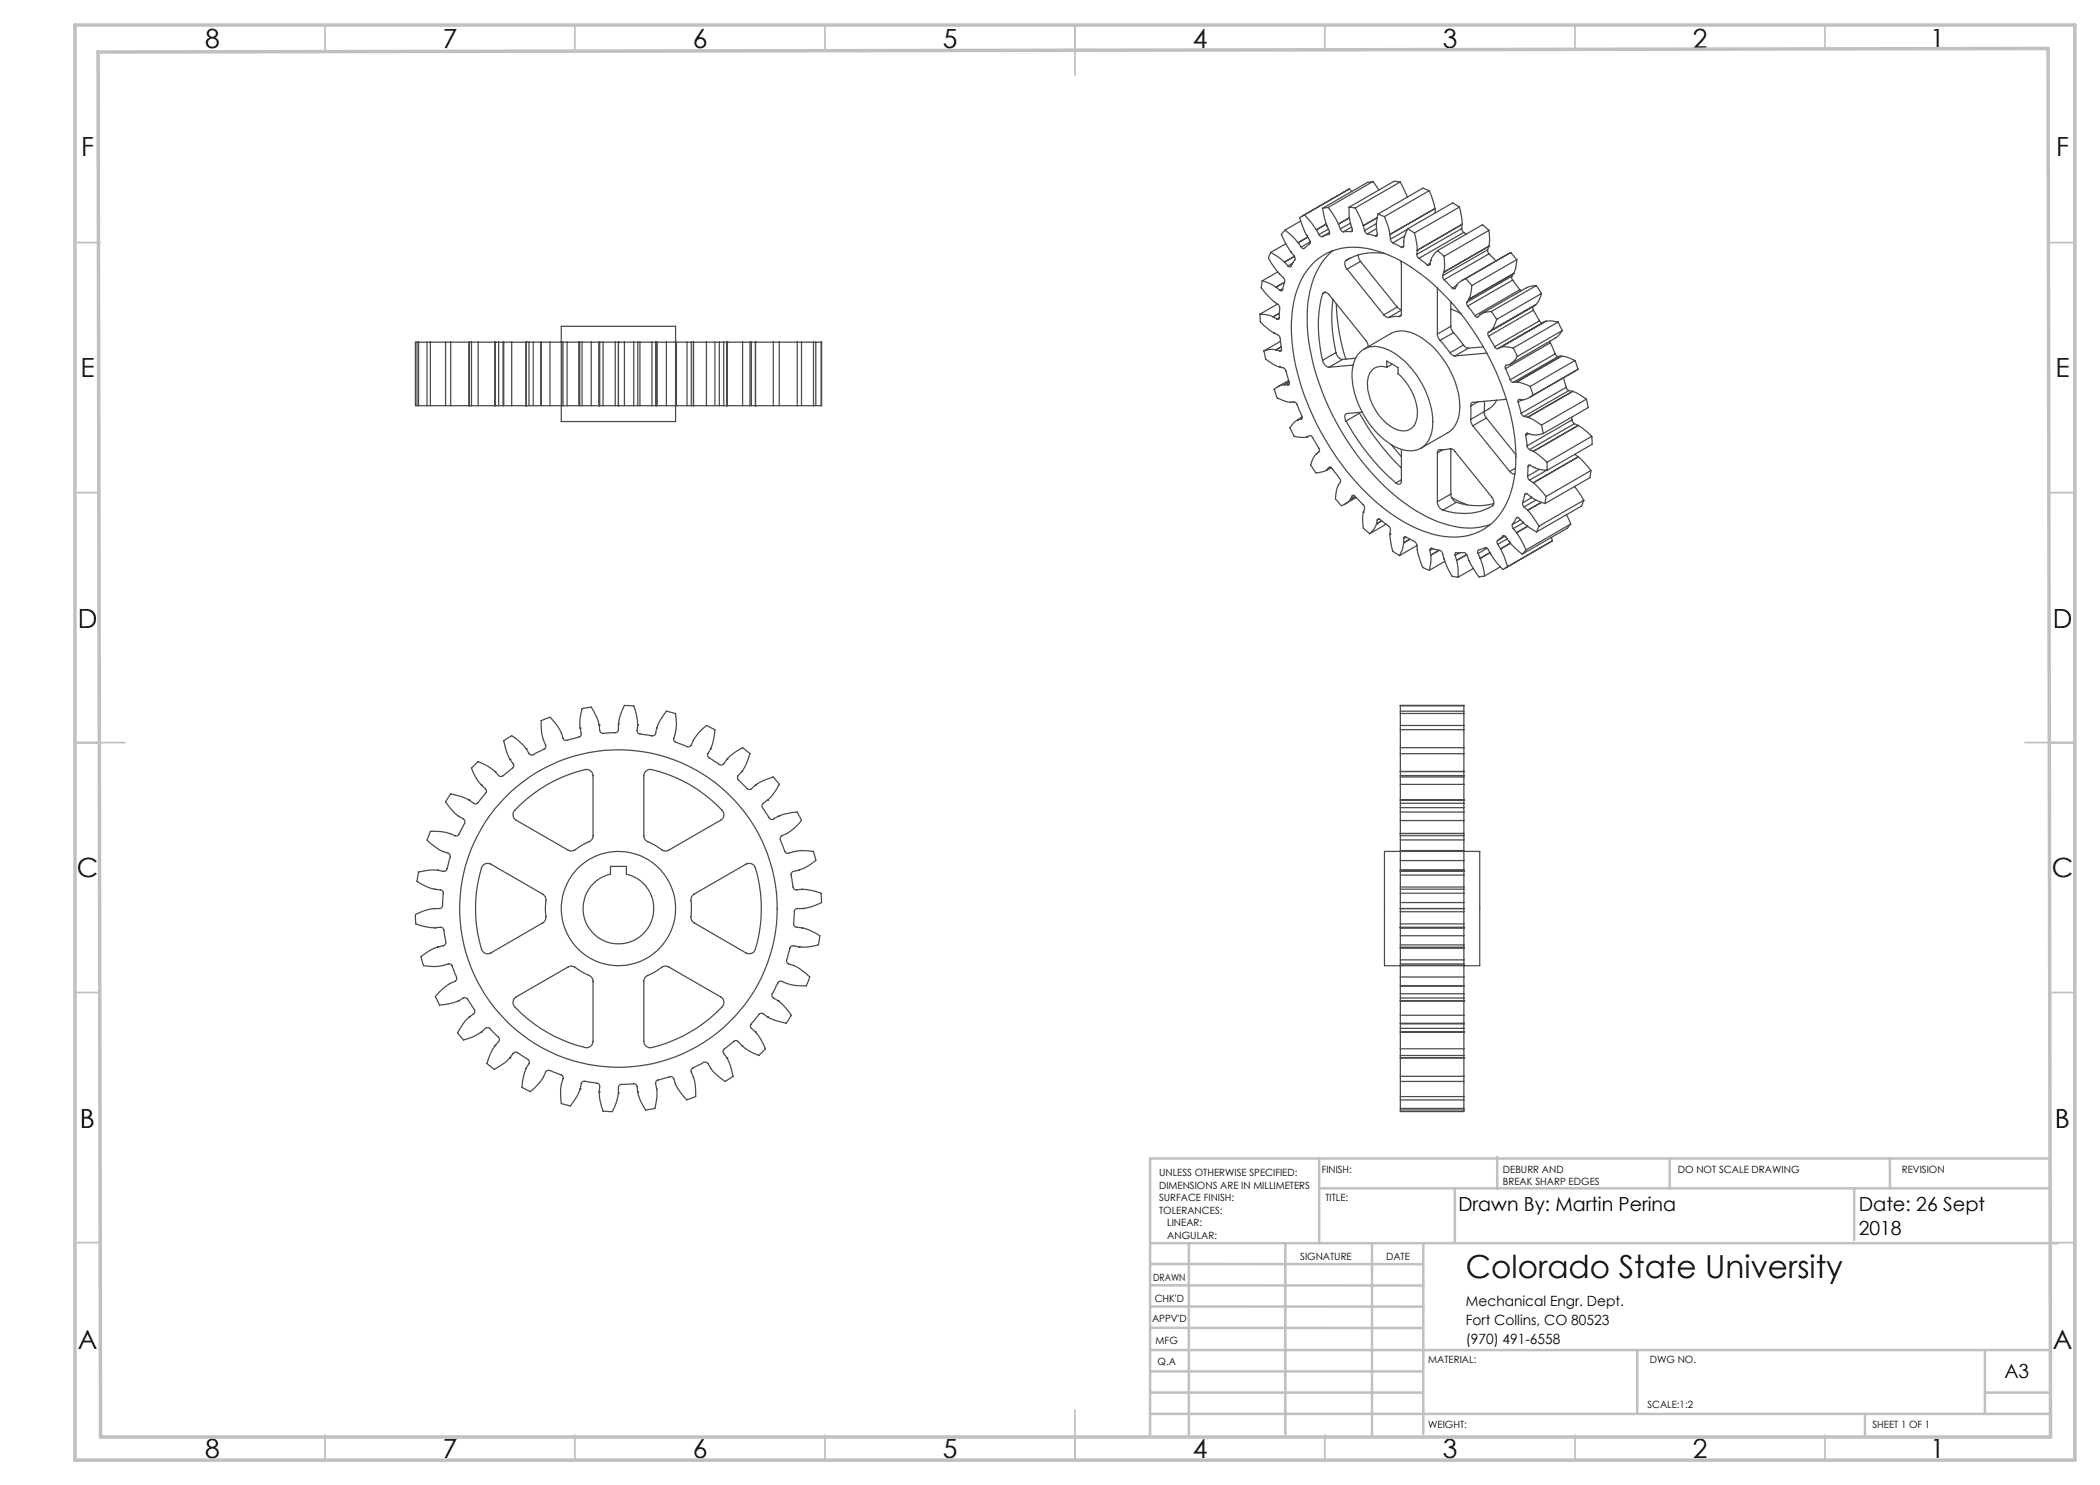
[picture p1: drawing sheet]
<svg xmlns="http://www.w3.org/2000/svg" width="420mm" height="297mm" viewBox="0 0 420 297" stroke-linecap="round" stroke-linejoin="round" font-family="sans-serif">
<g fill="none" stroke="#c0c0c0" stroke-width=".35">
<path d="M65 5v5M115 5v5M165 5v5M215 5v10M265 5v5M315 5v5M365 5v5M15 48.5h5M410 48.5h5M15 98.5h5M410 98.5h5M15 148.5h10"/>
<path d="M405 148.5h10M15 198.5h5M410 198.5h5M15 248.5h5M410 248.5h5M65 287v5M115 287v5M165 287v5M215 282v10M265 287v5M315 287v5M365 287v5"/>
</g>
<g fill="none" stroke="#c0c0c0" stroke-width=".5">
<path d="M263.8 231.7v16.9M263.8 237.7h146.2M291 237.7v10.9M299.4 231.3v6.4M333.9 231.7v6M370.8 237.7v10.3M378 231.7v6M410 231.7h-180v55.2M230.1 248.6h181.4M230.1 257.1h54.6M230.1 252.8h54.6M237.8 248.8v38.2"/>
<path d="M257.1 248.6v38.2M274.4 248.8v38.2M284.7 248.6v38.2M230 278.5h54.6M230 274.3h54.6M230 270h180M230 265.6h54.7M230.1 261.3h54.6M327.4 270v12.8M397 278.5h13M397 270v12.8M230 282.8h180"/>
<path d="M373 282.8v4.2"/>
</g>
<path d="M15 5h400v287h-400zM19.6 10.4l390-.7 .5 277.7h-390z" fill="none" stroke="#c0c0c0" stroke-width=".7"/>
<g fill="none" stroke="#4b4b4b" stroke-width=".25">
<path d="M269.9 37.8l-9.5 5.4M269.9 37.8l-9 5.2M269.9 37.8l.4 .5M274.6 36.3l1.2 1.7M274.6 36.3l-1.1 .2-9 5.2M274.6 36.3l-9 5.2M280 36.4l1.5 3M280 36.4l-1.2-.1-9 5.1M280 36.4l-9 5.2M285.9 38.1l1.1 3.6M285.9 38.1l-1.3-.5-9 5.2M285.9 38.1l-9 5.2"/>
<path d="M252.4 56.2l-.2 1.4 1.4 1.6 1.2 1.1M252.4 56.2l1.6 .5 1.2 .7M254.1 50.5l-.4 1.1 1.1 1.9 1.1 1.3M254.1 50.5l1.6 .9 1.2 1M255.2 57.4h.1M255.2 57.4l.8 .7M255.6 54.4l-3.2 1.8M255.9 54.8l.9 .9a1.33 1.33 0 0 1-.1 1.4l-.1 .4a.44 .44 0 0 1-.1 .5 .44 .44 0 0 1-.4 .2l-.1-.1M255.9 54.8h.1M256.5 57.7l-.5 .4M256.9 52.4h.1M256.9 52.4l.7 .8"/>
<path d="M256.9 56.5l-1.7 .9M257 46l-.7 .9 .9 2 .9 1.4M257 46l1.5 1.3 1.1 1.2M257.2 48.8l-3.1 1.7M258.1 50.3l.8 1.1a.99 .99 0 0 1-.3 1.2l-.2 .3a.41 .41 0 0 1-.3 .5 .41 .41 0 0 1-.5-.2M258.1 50.3h.1M258.6 52.6l-1 .6M258.9 51.3l-2 1.1M259.6 48.5h.1M259.6 48.5l.6 .9M260.1 44.2l-3.1 1.8M260.9 43l-1 .5 1.4 3.6"/>
<path d="M260.9 43l1.4 1.6 1 1.4M261.3 47.1l.7 1a.62 .62 0 0 1-.5 1l-.1 .1a.86 .86 0 0 1-.8 .5l-.4-.3M261.3 47.1h.1M261.5 47.4l-1.9 1.1M262 48.4l-1.8 1M262.6 52.7a12 12 0 0 1 11.7-2.8 32.1 32.1 0 0 1 15.5 10 50.3 50.3 0 0 1 13.3 30.2 19.3 19.3 0 0 1-3.9 13.7 11.8 11.8 0 0 1-11.5 3.3 31.4 31.4 0 0 1-15.5-9.6 51.6 51.6 0 0 1-13.8-28.7 22.7 22.7 0 0 1 2.4-13.8zM263.3 46h.1M263.3 46l.5 .9M263.8 46.9l.3 .4h.3M264.5 41.7l.4 1.9 .5 1.6M264.5 58.8a.62 .62 0 0 1 .6-.4 .62 .62 0 0 1 .5 .3l7.6 9.4 .4 .8v.5M264.5 58.8a26.3 26.3 0 0 0 0 13.3"/>
<path d="M265.1 58.5l-.6 .3M265.3 44.8l-2 1.2M265.4 45.2l.5 1.2-.2 .4M265.4 45.2h.1M265.6 41.5l-1.1 .2M265.6 41.5l1.3 1.8 .8 1.5M265.7 45.8l-1.9 1.1M265.7 46.8l-1.3 .5M265.9 46.8h-.2M265.9 46.5l-1.5 .8M266.5 50.2a15.6 15.6 0 0 0-4.9 10.3 40.7 40.7 0 0 0 4.1 20.9 49 49 0 0 0 17.3 20.7 19.5 19.5 0 0 0 12.9 3.3l2.2-.5M266.6 59.9a29 29 0 0 0 .6 10.6"/>
<path d="M267.7 44.8h.1M267.7 44.8l.4 1M267.7 44.8l2.2-1.3-2.2 1.3M268.1 45.8l.2 .4 .4 .2M269.2 52.1a1.27 1.27 0 0 0 .2 1.7M269.4 53.8l7.4 9.2M269.8 41.4a18.1 18.1 0 0 0 .6 4.8l-.2 .1M269.8 41.4l1.2 .2M270 51.6l-.8 .5M270.1 44.6l-2 1.2M270.2 46.3l-1.5 .1M270.3 45.4l-1.6 1"/>
<path d="M270.4 46.2l-.2 .1M271 41.6l1.1 2 .6 1.5M271.7 51v.5l.4 .8M272.1 52.3l-2.7 1.5M272.1 52.3l7.3 9.1M272.7 45.1v.1M272.7 45.2l.2 .9M272.7 45.1l2.7-1.6-2.7 1.7M272.9 46.1l.3 .5 .3 .2M273.5 46.8l1.6 .4M275.3 44.7l-2.4 1.4M275.3 45.7l-1.8 1.1"/>
<path d="M275.4 47l-.3 .2M275.6 42.8a10.5 10.5 0 0 0-.2 4.3l-.3 .1M275.6 42.8l1.3 .5M276.9 43.3l.7 2 .4 1.6M277 50.7a11.4 11.4 0 0 0-7.8 1.4M278 46.9h.1M278 46.9l.1 .9M278.1 47.8l.1 .4 .4 .4M278.6 48.6l1.7 .9M280.1 52.2l.2 .7v9.7a.56 .56 0 0 1-.5 .7M280.7 49.2a.28 .28 0 0 1-.1 .3 .28 .28 0 0 1-.3 0M280.7 49.2l-.4 .3"/>
<path d="M281 47.2l-2.4 1.4M281.5 45.9l-3.4 1.9M281.6 45.8l-.8 1.9-.1 1.5M281.6 45.8l1.3 .8M282.9 46.6l.6 3.5M283.4 50.9l.1 .4 .3 .4M283.5 50.1h.1M283.5 50.1l-.1 .8M283.8 51.7l1.7 1.3M286 52.6l-.5 .4M286.1 52.1l-.1 .8a.3 .3 0 0 1-.2 .2 .3 .3 0 0 1-.3-.1M286.1 52.1h.1"/>
<path d="M287 41.7h.1M287 41.7l-9 5.2M287 41.7l.1 .9M287.5 57.6v9.2M287.5 50.1a4.1 4.1 0 0 0-1.4 2M287.5 50.1l1.3 1.2M288.5 55.1l.1 .6 .2 .2M288.8 54.4h.1M288.8 54.4l-.3 .7M288.8 51.3l.1 1.8-.1 1.3M288.8 55.9l1.6 1.7M291.3 57.1l-.9 .5"/>
<path d="M291.9 41.4l.6 3.5M291.9 41.4l-1.4-.8-8.9 5.2M291.9 41.4l-9 5.2M292.3 45.7l.4 .8M292.3 45.7l-8.9 5.2M292.4 44.9h.1M292.4 44.9l-8.9 5.2M292.4 44.9l-.1 .8M292.5 44.9l-9 5.2M292.7 46.5l.5 .3M292.7 46.5l-8.9 5.2M293.2 55.7a3.8 3.8 0 0 0-2.3 2.1l-.5-.2"/>
<path d="M293.2 55.7l1.2 1.4M293.8 59.9h.1M293.8 59.9l-.4 .5M294.4 57.1a6.6 6.6 0 0 1-.6 2.8M297.5 49.9l.1 .6 .2 .3M297.5 49.9l-9 5.2M297.8 46.1l-1.3-1.2-9 5.2M297.8 46.1l.1 1.8-.1 1.3M297.8 49.2h.1M297.8 46.1l-9 5.2M297.8 49.2l-9 5.2M297.8 49.2l-.3 .7"/>
<path d="M297.8 50.8l1.4 1.4M297.8 50.8l-9 5.1M302.2 50.5l1.2 1.4M302.2 50.5l-9.8 5.6M302.2 50.5l-9 5.2M302.4 55.2l-.1 .3 .2 .5M302.4 55.2l-9 5.2M302.5 56l1.5 2M302.5 56l-9 5.2M302.8 54.7h.1M302.8 54.7l-9 5.2M302.8 54.7l-.4 .5"/>
<path d="M303.4 51.9a6.6 6.6 0 0 1-.6 2.8M303.4 51.9l-9 5.2M304 58l.2 .2M304 58l-9 5.1M305.3 57.6l-9 5.2M307.3 57.1l1 1.6M307.3 57.1a3.6 3.6 0 0 0-2 .5M307.3 57.1l-9 5.2M308.3 58.7a4.2 4.2 0 0 1-1.1 2.2M308.3 58.7l-9 5.2M83.3 68.4h-.2v12.7h.2M83.7 68.4h1.6"/>
<path d="M83.7 68.4h-.3v12.7h.3M83.7 68.4v12.7M86.1 68.4h2.9M86.1 68.4h-.7v12.7h.7M86.1 68.4v12.7M90.1 68.4h-1v12.7h1M90.1 68.4h3.7M90.1 68.4v12.7M93.8 68.4h.1M93.8 68.4h.5M93.8 68.4v12.7M94.3 68.4h1.3"/>
<path d="M94.3 68.4v12.7M95.6 68.4h3.4M95.6 68.4v12.7M99 68.4h.1M99 68.4h.7M99 68.4v12.7M99.7 68.4h.9M99.7 68.4v12.7M100.6 68.4h.2M100.6 68.4v12.7M100.8 68.4h1.5M100.8 68.4v12.7"/>
<path d="M102.3 68.4h2.9M102.3 68.4v12.7M105.2 68.4h.1M105.2 68.4v12.7M105.2 68.4h.6M105.8 68.4h.8M105.8 68.4v12.7M106.6 68.4h1.6M106.6 68.4v12.7M110 68.4h2.3M110 68.4h-1.8v12.7h1.8M110 68.4v12.7"/>
<path d="M112.3 68.4v-3.1h22.8v19h-22.8v-3.2M112.3 68.4h.1M112.3 68.4v12.7M112.3 68.4h.3M112.6 68.4h.8M112.6 68.4v12.7M113.4 68.4h2.3M113.4 68.4v12.7M115.7 68.4h.3M115.7 68.4v12.7M116 68.4h.4M116 68.4v12.7"/>
<path d="M116.4 68.4h1.9M116.4 68.4v12.7M118.3 68.4h1.5M118.3 68.4v12.7M119.8 68.4h.1M119.8 68.4v12.7M119.9 68.4h.7M119.9 68.4v12.7M120.6 68.4h2.4M120.6 68.4v12.7M123 68.4h.7M123 68.4v12.7"/>
<path d="M123.7 68.4h1.2M123.7 68.4h.1M123.7 68.4v12.7M124.9 68.4h1.9M124.9 68.4v12.7M126.8 68.4h.7M126.8 68.4v12.7M127.6 68.4h.4M127.6 68.4v12.7M128 68.4h2.4M128 68.4v12.7M130.4 68.4h.7"/>
<path d="M130.4 68.4v12.7M131.1 68.4h.2M131.1 68.4v12.7M131.3 68.4h.1M131.3 68.4v12.7M131.4 68.4h1.9M133.3 68.4h2v12.7h-2M133.3 68.4v12.7M135.4 68.4h2M137.4 68.4h.9M137.4 68.4v12.7M138.3 68.4h.4"/>
<path d="M138.3 68.4v12.7M138.7 68.4h.1M138.7 68.4v12.7M138.7 68.4h2.6M141.3 68.4h1.7M141.3 68.4v12.7M143 68.4h.9M143 68.4v12.7M143.9 68.4h.8M143.9 68.4v12.7M144.7 68.4h.7M144.7 68.4v12.7"/>
<path d="M145.4 68.4h3.1M145.4 68.4h.1M145.4 68.4v12.7M148.5 68.4h1.5M148.5 68.4v12.7M150 68.4h.3M150 68.4v12.7M150.3 68.4h.8M150.3 68.4v12.7M151.1 68.4h3.6M151.1 68.4h.1M151.1 68.4v12.7"/>
<path d="M154.7 68.4h1.2M154.7 68.4v12.7M155.9 68.4h3.6M155.9 68.4v12.7M159.5 68.4h.8v12.7h-.8M159.5 68.4v12.7M160.4 68.4h2.3M162.7 68.4h.5v12.7h-.5M162.7 68.4v12.7M163.3 68.4h.9M164.2 68.4h.1v12.7h-.1M164.2 68.4v12.7"/>
<path d="M252 62.8l.1 1.4a6.7 6.7 0 0 0 2.1 2l.6 .4M252 62.8l1.4 .2 1.2 .4M252.8 70.2l.4 1.7 1.5 1 1.2 .5M254.6 63.4h.1M254.6 63.4l.8 .4M254.6 63.4l1.3-.8-1.3 .8M254.8 66.6l.8 .4 .3 .3 .3 2a.67 .67 0 0 1-.1 .9h-.1M254.8 66.6h.1M254.8 60.3l.9 .7a1.84 1.84 0 0 1 .2 1.6v1M254.8 60.3h.1M255.2 70a4.4 4.4 0 0 0-2.4 .2M255.2 70h.1"/>
<path d="M255.2 70l.8 .2M255.5 60.8l-3.5 2M255.9 63.6a.28 .28 0 0 1-.2 .3 .28 .28 0 0 1-.3-.1M255.9 63.6l-.5 .2M255.9 73.4l.7 .2 .4 .2 .6 1.8a1.36 1.36 0 0 1 .1 1.3l-.1 .1M255.9 73.4h.1M256.1 68.3l-3.3 1.9M256.3 69.4l-1.1 .6M256.3 70l-.3 .2M256.9 76.9a3.8 3.8 0 0 0-2.1 1l.6 1.7 1.6 .6 1.1 .3M256.9 76.9h.1M256.9 76.9l.7 .1"/>
<path d="M257.7 76.1l-2.2 1.3M257.8 76.8l-.2 .2M257.8 76.4l-.9 .5M264.5 72.1a1.64 1.64 0 0 0 1.3 1.3M267.2 70.5a1.64 1.64 0 0 0 1.3 1.4M267.2 70.5l-2.7 1.6M267.3 60.7a39.8 39.8 0 0 0 1.9 11.1M268.5 71.9l-2.7 1.5M270.6 73l-4.8 .4M271.1 71.6l-2.6 .3M272 70.5a4.8 4.8 0 0 1 5.6-.5 17.4 17.4 0 0 1 8.9 15.2 4.7 4.7 0 0 1-3.7 4.9 8.4 8.4 0 0 1-6.5-2.6 18 18 0 0 1-5.9-12.8l.4-2.1a4.8 4.8 0 0 1 1.2-2.1zM272.8 69.8l5.4-3.1a5.5 5.5 0 0 1 5.5 .5 17.5 17.5 0 0 1 8.2 14.9 5.5 5.5 0 0 1-2.3 4.4l-5.4 3.1"/>
<path d="M274.6 73.8l.8-.4a3.1 3.1 0 0 1 2 0v-1.2l2.2 1.3v1.3a10.7 10.7 0 0 1 3.8 8.7 2.88 2.88 0 0 1-4.4 2.3 10.7 10.7 0 0 1-5.5-9.8l.5-1.5zM276.8 63l.4 .4 .5 .1M278.4 72.8l-1 .6M279.4 61.4l.9 .5M279.4 61.4l-2.6 1.6M279.8 63.3h-.8l-1.3 .2M280.2 63l-.4 .3M280.3 62l-2.6 1.5M287.5 66.8l.1 .7 .4 .6M288 68.1l2 2.5M290 70.6a1.11 1.11 0 0 0 1 .6M290.2 65.3v.5l.5 .7"/>
<path d="M290.2 61.8l2 1M290.2 65.3l-2.7 1.5M290.2 60.4v4.9M290.7 66.5l2 2.5M290.7 66.5l-2.7 1.6M292.7 69a1.21 1.21 0 0 0 1 .6M292.7 69l-2.7 1.6M293.4 60.4l-.1 .4 .2 .4M293.5 61.2l1.5 1.9M293.7 69.6l-2.7 1.6M296.7 69.4l-3 .2M297.4 70.6l-6.4 .6"/>
<path d="M297.7 66.5l-.1 .4 .1 .3M297.7 67.2l1.2 2.2M298.2 66.1l-.5 .4M298.2 66.1h.1M298.3 62.3a3.2 3.2 0 0 0-2.8 1.1l-.5-.3M298.3 62.3l1 1.6M298.9 69.4l.4 .3h.2M299.3 63.9a5.1 5.1 0 0 1-1.1 2.2M300.1 69.5h.1M300.1 69.5a4.9 4.9 0 0 1 2.5 .1M300.1 69.5l-.6 .2M301.1 73.7l.9 2.2"/>
<path d="M301.3 79.9l-6.7 .6a.55 .55 0 0 0-.5 .7M301.8 72.9h.1M301.8 72.9l-.7 .2v.6M302 75.9l.2 .4 .4 .2M302.6 69.6l.9 1.7M303.3 76.4h.1M303.3 76.4l1.2 .3 1.5 .6M303.3 76.4l-.7 .1M303.5 71.3a3.8 3.8 0 0 1-1.7 1.6M304.5 79.9l-.9 .5M304.6 79.9h.1M304.6 79.9h-.8a.34 .34 0 0 0-.2 .5"/>
<path d="M306 77.3l.6 1.7M306.6 79a3.8 3.8 0 0 1-2 .9M306.6 61.3l-.1 .3 .2 .5M306.6 61.3l-8.9 5.2M306.7 62.1l1.2 2.1M306.7 62.1l-9 5.1M307.2 60.9v.1M307.2 60.9l-9 5.2M307.2 61l-9 5.1M307.2 61l-.6 .3M307.9 64.2l.2 .2 .4 .2M307.9 64.2l-9 5.2"/>
<path d="M308.5 64.6l-9 5.1M309.1 64.3a4.7 4.7 0 0 1 2.5 .1M309.1 64.3h.1M309.1 64.3l-9 5.2M309.1 64.3l-.6 .3M310 68.2l.1 .3M310.1 68.5l.9 2.3M310.1 68.5l-9 5.2M311 70.8l.3 .4 .3 .1M311 70.8l-9 5.1M311.6 64.4l.9 1.7M311.6 64.4l-9 5.2"/>
<path d="M311.6 71.3l-9 5.2M312.3 71.2h.1M312.3 71.2l-.7 .1M312.3 71.2l1.2 .3 1.5 .6M312.3 71.2l-9 5.2M312.5 66.1a3.4 3.4 0 0 1-1.5 1.5l-8.9 5.2M312.5 66.1l-9 5.2M312.7 75.6l.5 1.9M313.2 77.5l.2 .4 .4 .2M313.2 77.5l-9 5.2M313.8 78.1l-9 5.2M313.8 78.1l.7 .2"/>
<path d="M314.5 78.3h.1M314.5 78.3l-9 5.2M314.5 78.3l1.2 .5 1.6 1M315 72.1l.6 1.7M315 72.1l-9 5.2M315.6 73.8l-9.7 5.7M315.6 73.8l-9 5.2M317.3 79.8l.3 1.7-9 5.2M317.3 79.8l-9 5.2M83.7 81.1h1.6M86.1 81.1h2.9M90.1 81.1h3.7"/>
<path d="M93.8 81.1h.1M93.8 81.1h.5M94.3 81.1h1.3M95.6 81.1h3.4M99 81.1h.1M99 81.1h.7M99.7 81.1h.9M100.6 81.1h.2M100.8 81.1h1.5M102.3 81.1h2.9M105.2 81.1h.1M105.2 81.1h.6"/>
<path d="M105.8 81.1h.8M106.6 81.1h1.6M110 81.1h2.3M112.3 81.1h.1M112.3 81.1h.3M112.6 81.1h.8M113.4 81.1h2.3M115.7 81.1h.3M116 81.1h.4M116.4 81.1h1.9M118.3 81.1h1.5M119.8 81.1h.1"/>
<path d="M119.9 81.1h.7M120.6 81.1h2.4M123 81.1h.7M123.7 81.1h1.2M123.7 81.1h.1M124.9 81.1h1.9M126.8 81.1h.7M127.6 81.1h.4M128 81.1h2.4M130.4 81.1h.7M131.1 81.1h.2M131.3 81.1h.1"/>
<path d="M131.4 81.1h1.9M135.4 81.1h2M137.4 81.1h.9M138.3 81.1h.4M138.7 81.1h.1M138.7 81.1h2.6M141.3 81.1h1.7M143 81.1h.9M143.9 81.1h.8M144.7 81.1h.7M145.4 81.1h3.1M145.4 81.1h.1"/>
<path d="M148.5 81.1h1.5M150 81.1h.3M150.3 81.1h.8M151.1 81.1h3.6M151.1 81.1h.1M154.7 81.1h1.2M155.9 81.1h3.6M160.4 81.1h2.3M163.3 81.1h.9M258.1 80.5l.8-.1 .3 .2 .9 2a1.03 1.03 0 0 1 .2 1.2h-.1M258.1 80.5h.1M259.6 84a3.8 3.8 0 0 0-1.6 1.6l.8 1.7 1.5 .2 1-.1"/>
<path d="M259.6 84h.1M259.6 84l.8-.5-.8 .5M260.2 83.8l-.6 .2M260.3 83.7l-.1 .1M260.4 83.5l-1 .6M261.3 87.4l.7-.3a.93 .93 0 0 1 .8 .9l1.1 2.1-.1 .2-.5 .4M261.3 87.4h.1M263.3 90.7a5 5 0 0 0-1.2 2.3l1.1 1.6a4.3 4.3 0 0 0 2.2-.7M263.3 90.7h.1M265.4 93.9h.1M265.4 93.9l.8-.4-1 .6M265.9 93.5l.1-.1a.96 .96 0 0 1 .8 .8l.7 1a1.26 1.26 0 0 1 .6 1.2l-.4 .6"/>
<path d="M265.9 93.5l-.5 .4M266 93.4l-.1 .1M267.7 97a6.6 6.6 0 0 0-.6 2.8l1.2 1.3a3.3 3.3 0 0 0 1.8-1.3M267.7 97h.1M269.2 84.2a45 45 0 0 0 10 12.4M270.1 99.8h.1M270.4 99.2a.32 .32 0 0 1 .3-.1 .32 .32 0 0 1 .3 .2l1.8 1.9 .1 .5-.2 .7M270.4 99.2l-.3 .6M270.7 99.1l-.3 .1M271 99.3l-.9 .5M271.3 99.5l-2.3 1.3M271.8 82.5l.1 .2"/>
<path d="M271.9 82.7a49.1 49.1 0 0 0 8.4 10.9M271.9 82.7l-2.7 1.5M272.5 82.4l-3.1 .3a.92 .92 0 0 0-.2 1.5M278.2 88.9l2.1 2.4M280.3 89.9v6.3a.59 .59 0 0 1-.4 .7 .59 .59 0 0 1-.7-.3M280.3 96l-1.1 .6M287.5 90.6a.57 .57 0 0 1 .8-.6l1-.1a1.25 1.25 0 0 1 1.7 .4l7.3 9.1a1.38 1.38 0 0 1 .3 1.7 11.9 11.9 0 0 1-10 .9M287.5 90.6v9.8M288.5 90l-1 .6M290.2 98.8a1.96 1.96 0 0 0 1.1 1.7M290.2 89.7v9.1M290.2 98.8l-2.7 1.6"/>
<path d="M290.3 99.5l3.2 1.5M294.1 81.2v2.7M294.1 83.9l.1 .6 .4 .7M294.6 85.2l7.3 9.1M295.6 80.4l-1.5 .8M296.8 82.3l.2 .8 .3 .5M296.8 82.3l-2.7 1.6M296.9 80.3l-.1 2M297.3 83.6l-2.7 1.6M297.3 83.6l5.9 7.3M299.3 80l-1 1.4-1.5 .9M301.9 94.3l.6 .5h.5"/>
<path d="M303.1 93.6l-1.2 .7M303.6 80.4l.6 2.3M304.2 82.7l.6 .6M304.8 83.3l.7 .2M305 98.9a.3 .3 0 0 1 .5-.1l1.3 1 2.2 .9M305 98.9l-.5 1.7M305.2 87.1l.2 2.1M305.3 98.7l-.3 .2M305.4 89.2l.5 .7M305.5 95.2l.4 .8M305.5 83.5h.1M305.5 83.5l1.2 .5 1.6 1"/>
<path d="M305.6 93.3l-.1 1.9M305.7 86.7l-.5 .4M305.9 89.9l.8 .4M305.9 96l.8 .6M306 93.1a.25 .25 0 0 0-.3-.1 .25 .25 0 0 0-.1 .3M306 93.1l.8 .4M306 93.1l-.4 .2M306.2 86.9l-.7-.3a.3 .3 0 0 0-.3 .1 .3 .3 0 0 0 0 .4M306.2 86.9h.1M306.4 99.5l-1.9 1.1M306.7 90.3h.1M306.7 90.3l1.2 .8 1.5 1.4"/>
<path d="M306.7 96.6h.1M306.7 96.6l2.5 2.7M306.8 93.5a5.6 5.6 0 0 0 2.7 .5M306.8 93.5h.1M307.9 93.9l-2.4 1.3M308.3 85l.3 1.7M308.6 86.7a4.3 4.3 0 0 1-2.4 .2M309.2 99.3l-.2 1.4M309.4 94l-3.5 2M309.4 92.5l.1 1.5M314.3 83.4l.1 .6M314.4 84l.5 .7"/>
<path d="M314.4 84l-9 5.2M314.9 97.3l1.9 2.7M314.9 84.7l-9 5.2M314.9 84.7l.7 .4M314.9 90.9l.7 .5M315.6 85.1h.1M315.6 91.4h.1M315.7 85.1l1.2 .8 1.4 1.4M315.7 91.4l1.1 1.1 1.4 1.6M315.7 85.1l-9 5.2M315.7 91.4l-9 5.2M318.2 94.1l-.2 1.4-9 5.2"/>
<path d="M318.2 94.1l-9 5.2M318.3 87.3l.1 1.6-8.9 5.1M318.3 87.3l-8.9 5.2M272.7 102.4l-.1 .7a6.1 6.1 0 0 0 .2 2.7l1.1 .9M272.7 102.4h.1M275.3 104.8h.1M275.3 104.8a4.1 4.1 0 0 1-1.4 1.9M275.4 104a.3 .3 0 0 1 .3-.2 .3 .3 0 0 1 .3 .1l1.8 1.4 .3 .6-.1 .9M275.4 104l-.1 .8M275.8 103.8l-.4 .2M276.3 104.2l-1 .6M277.2 104.8l-3.3 1.9"/>
<path d="M278 106.8l.6 3.5 1.3 .8M278 106.8h.1M280.7 108.5v.1M280.7 108.6a5.8 5.8 0 0 1-.8 2.5M280.7 107.7v.8M280.7 108.5l1.3-.7-1.3 .8M281.2 107.4l1.3 .7a1.22 1.22 0 0 1 .9 .9l.2 1.7 1 2.8 1.3 .5M281.2 107.4a.25 .25 0 0 0-.3 0 .25 .25 0 0 0-.2 .3M281.2 107.4l-.5 .3M283.4 109.1l-3.5 2M286 110.1a.3 .3 0 0 1 .3-.5l1.5 .5a.78 .78 0 0 1 .7 .7l.9 2.5 1 1.9 1.2 .2M286 110.1l.1 .9"/>
<path d="M286.1 111v.1M286.1 111.1a7.5 7.5 0 0 1-.2 2.9M286.1 111l1.7-.9-1.7 1M286.6 109.7l-.6 .4M287.5 100.4a1.8 1.8 0 0 0 1.1 1.6M289 112.3l-3.1 1.7M291 111.1a.4 .4 0 0 1 .1-.5 .4 .4 0 0 1 .5 0h.6a.89 .89 0 0 1 1.2 .5l.4 .9M291 111.1l.3 1M291.3 100.5a13.3 13.3 0 0 0 7.5 .2M291.3 100.5l-2.7 1.5M291.3 112.1h.1M291.3 112.1l.3 1.5v1.8"/>
<path d="M292 110.6l-1 .5M293.3 110.9l-2 1.2M293.8 112.1l2 3.3 1.1-.2M293.8 112v.1M294.7 113.7l-3.1 1.7M295.6 110.7l.5 1M296.1 111.7h.1M296.1 111.7l.5 1.5 .3 2M297.4 109.6l-1.8 1.1M298 110.6l-1.9 1.1M298 110.5l-1.9 1.2M299.5 108.1l-.1 .4 .1 .4"/>
<path d="M299.5 108.9l.6 .9M300.1 113.4l-3.2 1.8M300.1 109.8h.1M300.1 109.8l.7 1.5 .7 2-.9 .6a22.7 22.7 0 0 1-3.2-4.3 3.1 3.1 0 0 0-1.9 .6l.1 .5M300.6 107.2l.2-.1 .3 .2 .7 1M300.6 107.2l-1.1 .9M300.7 107.1l-.1 .1M301 107.2l-1.5 .9M301.4 107.8l-1.9 1.1M301.8 108.3l1.2 1.3 1.4 1.2M301.8 108.3h.1M302.1 108.6l-2 1.2"/>
<path d="M302.1 108.7l-2 1.1M302.5 104.9l-.1 .4 .2 .4M302.6 105.7l.7 .8M303.3 103.6a.32 .32 0 0 1 .3-.1 .32 .32 0 0 1 .2 .2l.8 .8M303.3 103.6l-.8 1.3M303.3 106.5h.1M303.3 106.5l.9 1.5 1 2M303.5 103.5l-.2 .1M304.1 104l-1.6 .9M304.5 100.6l.3 .8M304.6 104.5l1.2 .9 1.5 1M304.6 104.5h.1"/>
<path d="M304.7 104.6l-2.1 1.1M304.8 101.4l.7 .7M305.2 110l-.8 .8M305.5 105.3l-2.2 1.2M305.5 102.1h.1M305.5 102.1l2.3 3.1M307.2 100l-2.4 1.4M307.8 105.2l-.5 1.2M308.3 100.5l-2.8 1.6M310.3 107.5l.2 .7M310.5 108.2l-.5 .2M310.5 108.2l-9.4 5.4"/>
<path d="M313.3 102.9l.8 1.9M314.1 104.8l-.7 .9-9 5.1M314.1 104.8l-8.9 5.2M316.8 100l-.5 1.2-9 5.2M316.8 100l-9 5.2M96.3 157l.8 .8a.83 .83 0 0 1-.4 1.3l-.5 .7a1.31 1.31 0 0 1-1.3 1l-1.1-.8M96.3 157h.1M99 154.3a10.3 10.3 0 0 0-3.4-2l-1.3 1.3a10 10 0 0 0 2 3.4M99 154.3h.1M102 151.9l.6 .8a.82 .82 0 0 1-.6 1.3l-.7 .5a1.34 1.34 0 0 1-1.4 .8l-.9-1M102 151.9h.1M105.2 149.8a11.6 11.6 0 0 0-2.9-2.7l-1.5 1.1a11.3 11.3 0 0 0 1.2 3.7"/>
<path d="M105.2 149.8h.1M108.7 148l.4 1a.86 .86 0 0 1-.8 1.1l-.8 .4a1.39 1.39 0 0 1-1.5 .5l-.8-1.2M108.7 148h.1M116 145.6l.2 1.1a.86 .86 0 0 1-1 .9l-1.2 .3a.87 .87 0 0 1-1.4-.2 8.3 8.3 0 0 0-2.6-4.3l-1.8 .7a9.9 9.9 0 0 0 .5 3.9M116 145.6h.1M119.8 145a10.4 10.4 0 0 0-1.5-3.6l-1.9 .3a9.2 9.2 0 0 0-.4 3.9M119.8 145h.1M123.7 144.8v1.1a.84 .84 0 0 1-1.3 .6l-1.2 .1a.86 .86 0 0 1-1.3-.5l-.1-1.1M123.7 144.8h.1M123.7 144.8a10.6 10.6 0 0 1 1.2-3.7l1.9 .1a11.3 11.3 0 0 1 .7 3.8M127.5 145h.1M127.5 145l-.1 1.1a.69 .69 0 0 0 .9 .7l.9 .2a1.92 1.92 0 0 0 1.8 0l.3-1.4"/>
<path d="M129 154.4l.5-.4 .5-.1a27.8 27.8 0 0 1 14.6 8.4l.2 .8-.4 .8-10.7 6.1a1.68 1.68 0 0 1-2-.5l-1.4-.8a1.67 1.67 0 0 1-1.5-1.5v-12.1zM131.3 145.6h.1M131.4 145.6a9.7 9.7 0 0 1 1.9-3.4l1.8 .5a11.4 11.4 0 0 1-.4 5.3 1.45 1.45 0 0 0 1.3 .8l.6 .2a1.25 1.25 0 0 0 1.5 .2l.6-1.2M138.7 148h.1M138.7 148a10.5 10.5 0 0 1 2.6-2.9l1.7 .8a11.5 11.5 0 0 1-.9 3.9M142.1 149.8h.1M142.1 149.8l-.5 .9a.82 .82 0 0 0 .7 1.2l1.1 .6a.87 .87 0 0 0 1.3 .2l.7-.8M145.4 151.9h.1M145.4 151.9a10.6 10.6 0 0 1 3.1-2.4l1.5 1.2a11 11 0 0 1-1.6 3.6M148.4 154.3h.1M148.4 154.3l-.8 .8a.73 .73 0 0 0 .3 1.1l1.1 1.1a.93 .93 0 0 0 1.2 .5l.9-.8M151.1 157h.1"/>
<path d="M151.1 157a11 11 0 0 1 3.6-1.6l1.2 1.5a10.6 10.6 0 0 1-2.4 3.1M280.1 156.9v3.1M280.1 155.4v1.5M280.1 150.7v3.6M280.1 149.5v1.2M280.1 154.3h.1M280.1 155.1v.3M280.1 145.9v-.8h12.7v.8M280.1 145.9v3.6M280.1 142.7v2.3M280.1 142.7v-.5h12.7v.5M280.1 141.2v-.1h12.7v.1"/>
<path d="M280.1 141.2v.9M280.1 154.3v.8M280.1 156.9h12.7M280.1 155.4h12.7M280.1 150.7h12.7M280.1 154.3h12.7M280.1 149.5h12.7M280.1 155.1h12.7M280.1 145.9h12.7M280.1 142.7h12.7M280.1 141.2h12.7M292.8 156.9v3.1"/>
<path d="M292.8 155.4v1.5M292.8 150.7v3.6M292.8 149.5v1.2M292.8 154.3h.1M292.8 155.1v.3M292.8 145.9v3.6M292.8 142.7v2.3M292.8 141.2v.9M292.8 154.3v.8M87 177.9l1.1 .1a.68 .68 0 0 1 .5 1l-.1 1.5a.84 .84 0 0 1-.6 1.2h-1.1M87 177.9h.1M88.6 170.3h.1"/>
<path d="M88.6 170.3l1 .3a.87 .87 0 0 1 .3 1.4l-.4 1.5a.73 .73 0 0 1-.8 .8 8.8 8.8 0 0 0-5 .1l-.3 1.9a10.4 10.4 0 0 0 3.6 1.6M93.8 160a11.3 11.3 0 0 0-3.7-1.2l-1 1.6a9.5 9.5 0 0 0 3.8 3.6 .94 .94 0 0 1-.3 1.2l-.5 1.1a.92 .92 0 0 1-1 .9l-1.1-.5a9.9 9.9 0 0 0-3.9-.4l-.7 1.7a12.5 12.5 0 0 0 3.2 2.3M93.8 160h.1M96.6 173.1l.7-.4 .8 .1 10.4 6a1.73 1.73 0 0 1 .6 2.1v.8a4.7 4.7 0 0 1-.1 2.4l-.3 .4-10.6 6.1a1.27 1.27 0 0 1-1.8-.7 28 28 0 0 1 .1-16.6zM102.9 162.1a27.9 27.9 0 0 1 14.4-8.2l.6 .1 .4 .4 .3 .7v12.1a1.67 1.67 0 0 1-1.5 1.5l-1.4 .8a1.68 1.68 0 0 1-2.1 .5l-10.4-6a1.3 1.3 0 0 1-.3-1.9zM122.1 173.3h3.2v1.5a7.1 7.1 0 0 1 4.2 10.9 7.1 7.1 0 0 1-11.6 0 7.1 7.1 0 0 1 4.2-10.9zM138.5 179.1l10.7-6.3a1.27 1.27 0 0 1 1.9 .8 26.9 26.9 0 0 1-.3 16.8l-.8 .3-.8-.1-10.4-6a1.3 1.3 0 0 1-.5-1.7v-1.2a4.7 4.7 0 0 1 0-2.4zM153.5 160h.1M153.5 160l-.9 .7a.87 .87 0 0 0 .3 1.3l.5 .8a1.44 1.44 0 0 0 .9 1.1l1.3-.6M155.6 163.3a11.5 11.5 0 0 1 3.9-.9l.8 1.7a9.9 9.9 0 0 1-4.1 3.2 .99 .99 0 0 0 .1 1.3l.2 .5a2.14 2.14 0 0 0 .9 1.6 11.1 11.1 0 0 1 5.3-.4l.5 1.8a12.5 12.5 0 0 1-4.8 2.3 1.4 1.4 0 0 0 0 1.5l.1 .6a1.5 1.5 0 0 0 .4 1.4h1.5M155.6 163.3h.1M160.4 177.9h.1"/>
<path d="M160.4 177.9a11.3 11.3 0 0 1 3.8 .7l.1 1.9a10.6 10.6 0 0 1-3.7 1.2M280.1 178.6v1.9M280.1 177.9v.7M280.1 172.1v1.9M280.1 170.1v2M280.1 162.4v1.7M280.1 164.1v2.6M280.1 174v.1M280.1 177.4v.4M280.1 174.3v.7M280.1 175v2.4M280.1 166.7h.1"/>
<path d="M280.1 168v2M280.1 167.1v.9M280.1 161.5v.9M280.1 160h.1M280.1 160.7v.8M280.1 177.8h12.7M280.1 170.1h12.7M280.1 178.6h12.7M280.1 172.1h12.7M280.1 174h12.7M280.1 160v.7M280.1 166.7v.4"/>
<path d="M280.1 174.1v.2M280.1 164.1h12.7M280.1 162.4h12.7M280.1 166.7h12.7M280.1 174.1h12.7M280.1 174.3h12.7M280.1 177.4h12.7M280.1 175h12.7M280.1 167.1h12.7M280.1 168h12.7M280.1 160h12.7M280.1 161.5h12.7"/>
<path d="M280.1 160.7h12.7M292.8 178.6v1.9M292.8 177.9v.7M292.8 172.1v1.9M292.8 170.1v2M292.8 162.4v1.7M292.8 164.1v2.6M292.8 174v.1M292.8 177.4v.4M292.8 174.3v.7M292.8 175v2.4M292.8 168v2"/>
<path d="M292.8 167.1v.9M292.8 161.5v.9M292.8 160h.1M292.8 160.7v.8M292.8 160v.7M292.8 166.7v.4M292.8 174.1v.2M86.8 181.7a10.1 10.1 0 0 0-3.7 1.2v1.9a11.3 11.3 0 0 0 3.9 .8M86.8 181.7h.1M87 185.6l1.1-.1a.68 .68 0 0 1 .7 .8l.1 .9a1.92 1.92 0 0 1 .1 1.8l-1.4 .4M87 185.6h.1M87.6 189.4a10.7 10.7 0 0 0-3.4 1.9l.5 1.8a9.5 9.5 0 0 0 3.9 0"/>
<path d="M87.6 189.4h.1M88.6 193.1h.1M88.6 193.1l1-.3a.86 .86 0 0 1 1 .9l.3 .9a1.25 1.25 0 0 1 .3 1.5 8.9 8.9 0 0 0-4.1 3.2l.8 1.7a9.9 9.9 0 0 0 5-1.5 .97 .97 0 0 1 .9 .9l.7 1a1.01 1.01 0 0 1 .4 1.2l-1.1 .8M102.8 199.8l.4-.4 10.4-6a1.68 1.68 0 0 1 2.1 .5l1.4 .9a1.67 1.67 0 0 1 1.5 1.4v12.1a1.29 1.29 0 0 1-1.5 1.2 28.7 28.7 0 0 1-14.3-8.3l-.2-.6zM129.1 195.4l2.6-1.5a1.68 1.68 0 0 1 2-.5l10.4 6a1.25 1.25 0 0 1 .3 2 28.6 28.6 0 0 1-14.4 8.1l-.7-.2-.4-.5-.1-.5v-12.2zM159.8 189.4h.1M159.8 189.4l-1.1-.2a.86 .86 0 0 0-.9 1l-.3 1.2a.87 .87 0 0 0 .2 1.4 8.3 8.3 0 0 1 4.3 2.6l-.7 1.8a13.2 13.2 0 0 1-5.3-1 1.33 1.33 0 0 0-.8 1.2l-.6 1.1a.67 .67 0 0 0 .1 1.1l.9 .6M160.4 185.6h.1M160.4 185.6a10.4 10.4 0 0 1 3.6 1.5l-.3 1.9a9.2 9.2 0 0 1-3.9 .4M160.6 181.7h.1M160.6 181.7h-1.1a.84 .84 0 0 0-.6 1.2l-.1 1a1.35 1.35 0 0 0 .3 1.5l1.3 .2M280.1 180.5v1.2"/>
<path d="M280.1 185.6v1.5M280.1 187.1v1.9M280.1 189v.4M280.1 195.4v1.8h12.7v-1.8M280.1 193.1v2.3M280.1 181.7h.1M280.1 185.6h.1M280.1 181.7v.6M280.1 184.8v.7M280.1 182.3v2.5M280.1 193.1h.1M280.1 189.4v.2"/>
<path d="M280.1 189.6v2.4M280.1 192v.8M280.1 197.2v1.6M280.1 198.8v.8M280.1 193.1h-3.2v-22.8h19v22.8h-3.1M280.1 181.7h12.7M280.1 189.4h12.7M280.1 180.5h12.7M280.1 187.1h12.7M280.1 185.6h12.7M280.1 189h12.7M280.1 195.4h12.7"/>
<path d="M280.1 193.1h12.7M280.1 185.5h12.7M280.1 185.5v.1M280.1 192.8v.3M280.1 199.6v.6M280.1 182.3h12.7M280.1 184.8h12.7M280.1 192.8h12.7M280.1 189.6h12.7M280.1 192h12.7M280.1 199.6h12.7M280.1 198.8h12.7"/>
<path d="M292.8 180.5v1.2M292.8 185.6v1.5M292.8 187.1v1.9M292.8 189v.4M292.8 193.1v2.3M292.8 181.7h.1M292.8 185.6h.1M292.8 181.7v.6M292.8 184.8v.7M292.8 182.3v2.5M292.8 193.1h.1M292.8 189.4v.2"/>
<path d="M292.8 189.6v2.4M292.8 192v.8M292.8 197.2v1.6M292.8 198.8v.8M292.8 185.5v.1M292.8 192.8v.3M292.8 199.6v.6M93.8 203.4a10.6 10.6 0 0 0-2.3 3.1l1.2 1.5a10.1 10.1 0 0 0 3.6-1.6M93.8 203.4h.1M96.3 206.4l.8-.7a.73 .73 0 0 1 1.1 .2l1 1.1a.91 .91 0 0 1 .6 1.2l-.8 .9M96.3 206.4h.1M99 209.1a12.1 12.1 0 0 0-1.6 3.6l1.4 1.2a10.6 10.6 0 0 0 3.2-2.3"/>
<path d="M99 209.1h.1M102 211.6l.6-.9a.72 .72 0 0 1 1.2 0l.7 .5a2.18 2.18 0 0 1 1.4 1.2l-.7 1.2M102 211.6h.1M105.2 213.7a11.5 11.5 0 0 0-.8 3.8l1.7 .8a8.9 8.9 0 0 0 3.2-4.1 .99 .99 0 0 1 1.2 .1l.6 .3a2.14 2.14 0 0 1 1.5 .8l-.3 1.4M105.2 213.6v.1M112.3 216.8a11.8 11.8 0 0 0 0 3.9l1.8 .5a10.7 10.7 0 0 0 1.9-3.4M112.3 216.8h.1M116 217.8l.2-1.1a.73 .73 0 0 1 1.1-.4l1.8 .3a.69 .69 0 0 1 .8 .7l-.1 1.1M116 217.8h.1M119.8 218.4a11.3 11.3 0 0 0 .8 3.8l1.9 .1a10.1 10.1 0 0 0 1.2-3.7M119.8 218.4h.1M123.7 218.6h.1"/>
<path d="M127.5 218.4h.1M127.5 218.4l-.1-1.1a.87 .87 0 0 0-1.3-.5l-1.2 .1a.84 .84 0 0 0-1.2 .6v1.1M131.3 217.8h.1M131.4 217.8a11 11 0 0 1-.4 3.9l-1.9 .3a10.4 10.4 0 0 1-1.6-3.6M135.1 216.8h.1M135.1 216.8l-.3-1a.87 .87 0 0 0-1.4-.3l-1.2 .4a.86 .86 0 0 0-1.1 .8l.2 1.1M142.1 213.6l-.5-.9a.87 .87 0 0 0-1.4 .1l-.5 .2a2.09 2.09 0 0 0-1.5 1.1v.1a10.5 10.5 0 0 1 .9 5.1l-1.7 .7a12.5 12.5 0 0 1-2.3-3.2M142.1 213.6v.1M145.4 211.6h.1M145.4 211.6a11.3 11.3 0 0 1 1.2 3.7l-1.6 1a11.6 11.6 0 0 1-2.9-2.6M148.4 209.1h.1M148.4 209.1l-.8-.8a.88 .88 0 0 0-1.3 .4l-.7 .5a1.31 1.31 0 0 0-1 1.3l.8 1.1"/>
<path d="M151.1 206.4h.1M151.1 206.4a10.3 10.3 0 0 1 2 3.4l-1.3 1.3a10 10 0 0 1-3.4-2M153.5 203.4h.1M153.5 203.4l-.9-.6a.82 .82 0 0 0-1.2 .6l-.6 .7a1.34 1.34 0 0 0-.7 1.4l1 .9M155.6 200.2h.1M155.6 200.2a11.6 11.6 0 0 1 2.7 2.9l-1.1 1.5a11.3 11.3 0 0 1-3.7-1.2M280.1 203.1v1.5M280.1 200.2v2.9M280.1 200.2h.1M280.1 209.8v1.3M280.1 206.4v3.4M280.1 206.4h.1"/>
<path d="M280.1 204.8v.9M280.1 215.3v1h12.7v-1M280.1 211.6v3.7M280.1 211.6h.1M280.1 216.4v2.9M280.1 219.3v.7h12.7v-.7M280.1 204.6v.2M280.1 205.7v.7M280.1 211.1v.5M280.1 204.6h12.7M280.1 203.1h12.7M280.1 200.2h12.7"/>
<path d="M280.1 211.1h12.7M280.1 209.8h12.7M280.1 206.4h12.7M280.1 204.8h12.7M280.1 205.7h12.7M280.1 215.3h12.7M280.1 211.6h12.7M280.1 219.3h12.7M292.8 203.1v1.5M292.8 200.2v2.9M292.8 200.2h.1M292.8 209.8v1.3"/>
<path d="M292.8 206.4v3.4M292.8 206.4h.1M292.8 204.8v.9M292.8 211.6v3.7M292.8 211.6h.1M292.8 216.4v2.9M292.8 204.6v.2M292.8 205.7v.7M292.8 211.1v.5M280.1 220.1v1.6M280.1 221.7v.3h12.7v-.3M280.1 222.1v.2h12.7v-.2"/>
<path d="M280.1 221.7h12.7M292.8 220.1v1.6"/>
<circle cx="123.7" cy="181.7" r="11.4"/>
<circle cx="123.7" cy="181.7" r="31.8"/>
</g>
<text font-size="6.3" x="293.2" y="255.5">Colorado State University</text>
<g font-size="5.3">
<text x="41" y="9.5">8</text>
<text x="88.5" y="9.5">7</text>
<text x="138.5" y="9.5">6</text>
<text x="188.5" y="9.5">5</text>
<text x="238.5" y="9.5">4</text>
<text x="288.5" y="9.5">3</text>
<text x="338.5" y="9.5">2</text>
<text x="386" y="9.5">1</text>
<text x="16.2" y="31.2">F</text>
<text x="411.2" y="31.2">F</text>
<text x="16.1" y="75.5">E</text>
<text x="411.1" y="75.5">E</text>
<text x="15.5" y="125.5">D</text>
<text x="410.5" y="125.5">D</text>
<text x="15.4" y="175.5">C</text>
<text x="410.4" y="175.5">C</text>
<text x="16" y="225.5">B</text>
<text x="411" y="225.5">B</text>
<text x="15.5" y="269.8">A</text>
<text x="410.5" y="269.8">A</text>
<text x="41" y="291.5">8</text>
<text x="88.5" y="291.5">7</text>
<text x="138.5" y="291.5">6</text>
<text x="188.5" y="291.5">5</text>
<text x="238.5" y="291.5">4</text>
<text x="288.5" y="291.5">3</text>
<text x="338.5" y="291.5">2</text>
<text x="386" y="291.5">1</text>
</g>
<g font-size="3.9">
<text x="291.7" y="242.2">Drawn By: Martin Perina</text>
<text x="371.7" y="242.2">Date: 26 Sept</text>
<text x="371.7" y="247.1">2018</text>
<text x="400.9" y="275.5">A3</text>
</g>
<g font-size="2.8">
<text x="293.2" y="261.1">Mechanical Engr. Dept.</text>
<text x="293.2" y="264.9">Fort Collins, CO 80523</text>
<text x="293.2" y="268.7">(970) 491-6558</text>
</g>
<g font-size="2">
<text x="231.8" y="235.2">UNLESS OTHERWISE SPECIFIED:</text>
<text x="231.8" y="237.7">DIMENSIONS ARE IN MILLIMETERS</text>
<text x="264.4" y="234.6">FINISH:</text>
<text x="300.6" y="234.6">DEBURR AND</text>
<text x="300.6" y="237.1">BREAK SHARP EDGES</text>
<text x="335.6" y="234.6">DO NOT SCALE DRAWING</text>
<text x="380.4" y="234.6">REVISION</text>
<text x="231.8" y="240.2">SURFACE FINISH:</text>
<text x="231.8" y="242.7">TOLERANCES:</text>
<text x="233.4" y="245.2">LINEAR:</text>
<text x="265.1" y="240.2">TITLE:</text>
<text x="233.5" y="247.7">ANGULAR:</text>
<text x="260" y="251.9">SIGNATURE</text>
<text x="277.2" y="251.9">DATE</text>
<text x="230.6" y="256.1">DRAWN</text>
<text x="230.9" y="260.3">CHK'D</text>
<text x="230.4" y="264.4">APPV'D</text>
<text x="231.1" y="268.8">MFG</text>
<text x="231.5" y="273">Q.A</text>
<text x="285.6" y="272.5">MATERIAL:</text>
<text x="330" y="272.5">DWG NO.</text>
<text x="329.5" y="281.7">SCALE:1:2</text>
<text x="285.6" y="285.5">WEIGHT:</text>
<text x="374.5" y="285.6">SHEET 1 OF 1</text>
</g>
</svg>
